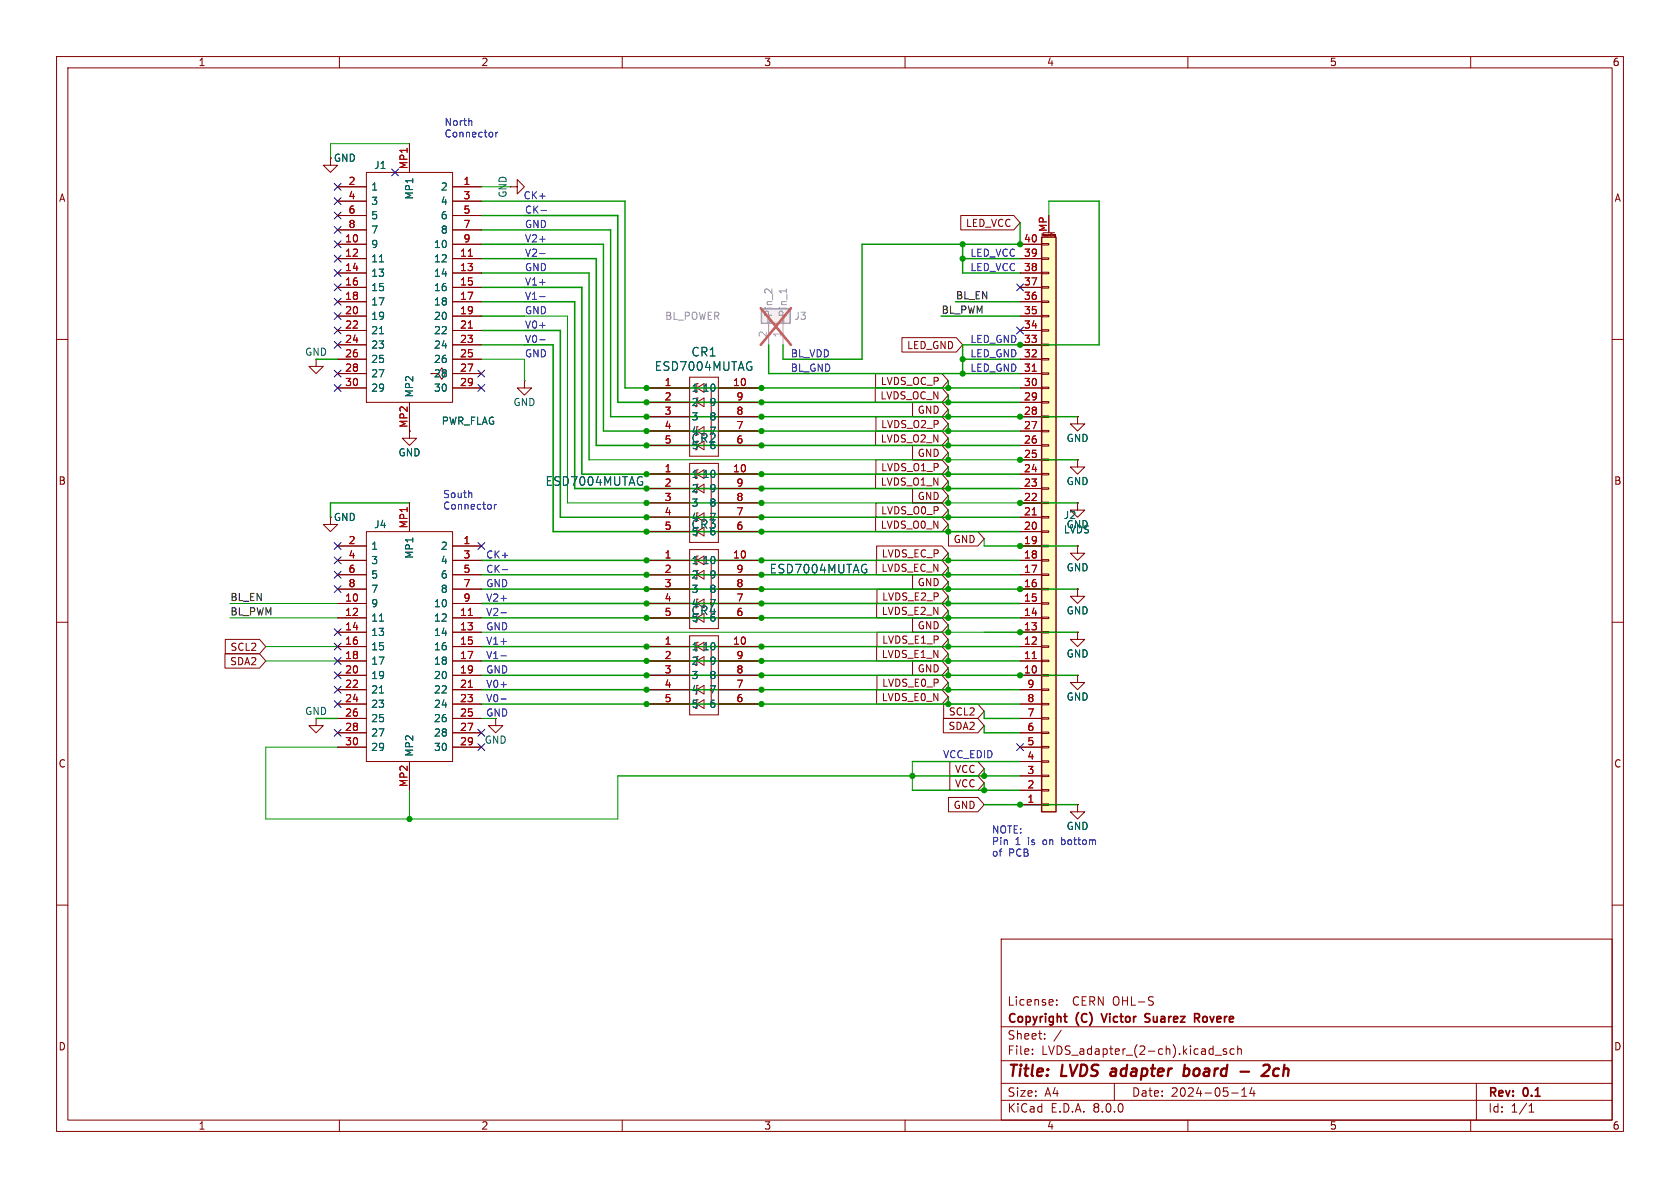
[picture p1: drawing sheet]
<svg xmlns="http://www.w3.org/2000/svg" width="297mm" height="210mm" viewBox="0 0 297 210" stroke-linecap="round" stroke-linejoin="round" font-family="sans-serif">
<g fill="none" stroke="#840000" stroke-width=".18">
<path d="M10 10h277v190h-277zM12 12h273v186h-273zM60 10v2M110 10v2M160 10v2M210 10v2M260 10v2M10 60h2M285 60h2M114.3 71.1h7.6M114.3 73.7h20.3M114.3 68.6h7.6"/>
<path d="M114.3 76.2h7.6M114.3 78.7h7.6M121.9 66.7h5.1v13.9h-5.1zM123.2 71.1l1.3-.7v1.5zM123.2 67.8h.2M123.2 76.2l1.3-.8v1.6M124.5 78v1.5l-1.3-.8M124.5 67.8l-1.3 .8 1.3 .7M124.5 71.1h1.2M125.7 68.6v10.1M127 71.1h7.6M127 68.6h7.6"/>
<path d="M127 76.2h7.6M127 78.7h7.6M114.3 99.1h7.6M121.9 97.2h5.1v13.9h-5.1zM123.2 98.3h.2M124.5 98.3l-1.3 .8 1.3 .7M125.7 99.1v10.1M127 99.1h7.6M10 110h2M114.3 101.6h7.6M114.3 104.1h20.3M114.3 106.7h7.6"/>
<path d="M114.3 109.2h7.6M123.2 101.6l1.3-.8v1.6zM123.2 106.7l1.3-.8v1.5M124.5 108.5v1.5l-1.3-.8M124.5 101.6h1.2M127 101.6h7.6M127 106.7h7.6M127 109.2h7.6M285 110h2M55.9 127v1.3h1.2l-1.2 1.2-1.3-1.2h1.3M10 160h2M285 160h2"/>
<path d="M177 166h108v32h-108zM186.8 177.6v.1M186.8 176.8v.1M60 198v2M110 198v2M160 198v2M177 194.5h108M177 191.5h108M177 187.5h108M177 181.5h108M182.5 186.3v.1M182.5 185.5v.1"/>
<path d="M184.7 183.6v.1M184.7 182.8v.1M187.6 182.1l-1.3 2M197 191.5v3M210 198v2M214.8 186.5h1.2M216.8 185.5l-.3-.1-.3 .2 .1 .2 .5 .2v.3h-.6M217.7 193.2h1.2M218.2 185.5l-.5-.1-.2 .3v.4l.1 .2h.6M218.8 185.5l.2-.1 .4 .1 .1 .9M218.8 184.9v1.5M219.5 193.8h.9"/>
<path d="M219.5 192.7l.5-.4v1.5M221.3 192.2l-.3 1.1h.9M221.7 192.8v1M260 198v2M261 191.5v6.5M270.3 196.6h.9M270.3 195.5l.4-.4v1.5"/>
</g>
<path d="M196.4 189.5l-.1 .4 .2 .3M209.4 189l.2-.1 .5 .1M209.5 188.2l-.3 2M210.1 190a.66 .66 0 0 1-.9 .1M219.3 189.4h1.5M223.3 188.4l.3-.2h.5a.45 .45 0 0 1 .3 .6l-.1 .3-1.3 1.1h1.3M225.9 188.9a.66 .66 0 0 0-.8 .4v.7l.3 .2h.4" fill="none" stroke="#840000" stroke-width=".4"/>
<path d="M188.1 179.7h.5M194.7 179.2l.5 1.5M203.3 179.3l-.6-.1-.3 .3 .2 .3 .5 .2M211.2 179.2h.6l.3 .3-.2 .4-.7 .1M211.6 180l.5 .7M188.5 180.7h.1M202.4 180.6h.7" fill="none" stroke="#840000" stroke-width=".3"/>
<path d="M184.1 41.9h2.6v101.6h-2.6z" fill="#ffffc2"/>
<g fill="none" stroke="#840000" stroke-width=".18">
<path d="M58.4 27.9v1.3h1.3l-1.3 1.3-1.3-1.3h1.3M59.7 33h5.1M59.7 35.6h5.1M59.7 38.1h5.1M64.8 30.5h15.2v40.6h-15.2zM72.4 25.4v5.1M80 33h5.1M80 35.6h5.1M80 38.1h5.1M90.2 33h1.2v1.3l1.3-1.3-1.3-1.2v1.2M185.4 38.1v3M59.7 58.4h5.1"/>
<path d="M59.7 55.9h5.1M59.7 53.3h5.1M59.7 50.8h5.1M59.7 48.3h5.1M59.7 45.7h5.1M59.7 43.2h5.1M59.7 40.6h5.1M80 58.4h5.1M80 55.9h5.1M80 53.3h5.1M80 50.8h5.1M80 48.3h5.1"/>
<path d="M80 45.7h5.1M80 43.2h5.1M80 40.6h5.1M180.3 58.4h3.8M180.3 55.9h3.8M180.3 53.3h3.8M180.3 50.8h3.8M180.3 48.3h3.8M180.3 45.7h3.8M180.3 43.2h3.8M184.1 43.1h1.3v.2h-1.3zM184.1 45.6h1.3v.2h-1.3z"/>
<path d="M184.1 48.1h1.3v.3h-1.3zM184.1 50.7h1.3v.2h-1.3zM184.1 53.2h1.3v.3h-1.3zM184.1 55.8h1.3v.2h-1.3zM184.1 58.3h1.3v.2h-1.3zM184.2 41.7v-.4l.2 .3 .1-.3v.4M184.4 41.1h2M185.7 41.3v.3M185.9 41.3h.1M186.4 41.7v-.2l.2-.1v.4M186.4 41.8h.1M186.4 41.7h.1"/>
<path d="M186.5 41.7h.1M186.5 41.8h.1M186.6 41.8h-.1M55.9 63.5v1.3h1.2l-1.2 1.2-1.3-1.2h1.3M59.7 68.6h5.1M59.7 66h5.1M59.7 63.5h5.1M59.7 61h5.1M72.4 71.1v6.4h1.3l-1.3 1.2-1.3-1.2h1.3M76.2 66h1.3l.6-1 .6 1-.6 1.1-.6-1.1M80 68.6h5.1M80 66h5.1"/>
<path d="M80 63.5h5.1M80 61h5.1M92.7 67.3v1.3h1.3l-1.3 1.3-1.3-1.3h1.3M92.7 67.3h.1M180.3 78.7h3.8M180.3 76.2h3.8M180.3 73.7h3.8M180.3 71.1h3.8M180.3 68.6h3.8M180.3 66h3.8M180.3 63.5h3.8M180.3 61h3.8"/>
<path d="M184.1 60.8h1.3v.3h-1.3zM184.1 63.4h1.3v.2h-1.3zM184.1 65.9h1.3v.3h-1.3zM184.1 68.5h1.3v.2h-1.3zM184.1 71h1.3v.2h-1.3zM184.1 73.5h1.3v.3h-1.3zM184.1 76.1h1.3v.2h-1.3zM184.1 78.6h1.3v.3h-1.3zM114.3 94h7.6M114.3 91.4h7.6M114.3 88.9h20.3M114.3 86.4h7.6"/>
<path d="M114.3 83.8h7.6M121.9 81.9h5.1v14h-5.1zM123.2 86.4l1.3-.8v1.5zM123.2 83.1h.2M123.2 91.4l1.3-.7v1.5M124.5 86.4h1.2M124.5 93.2v1.5l-1.3-.7M124.5 83.1l-1.3 .7 1.3 .8M125.7 83.8v10.2M127 94h7.6M127 91.4h7.6M127 86.4h7.6"/>
<path d="M127 83.8h7.6M180.3 99.1h3.8M180.3 96.5h3.8M180.3 94h3.8M180.3 91.4h3.8M180.3 88.9h3.8M180.3 86.4h3.8M180.3 83.8h3.8M180.3 81.3h3.8M184.1 81.2h1.3v.2h-1.3zM184.1 83.7h1.3v.2h-1.3zM184.1 86.2h1.3v.3h-1.3z"/>
<path d="M184.1 88.8h1.3v.2h-1.3zM184.1 91.3h1.3v.3h-1.3zM184.1 93.9h1.3v.2h-1.3zM184.1 96.4h1.3v.2h-1.3zM184.1 98.9h1.3v.3h-1.3zM190.5 96.5v1.3h1.3l-1.3 1.3-1.3-1.3h1.3M190.5 96.5h.1M114.3 119.4h20.3M114.3 116.8h7.6M114.3 114.3h7.6M121.9 112.4h5.1v14h-5.1zM123.2 116.8l1.3-.7v1.5z"/>
<path d="M123.2 113.5h.2M124.5 116.8h1.2M124.5 113.5l-1.3 .8 1.3 .8M125.7 114.3v10.2h-1.2M127 116.8h7.6M127 114.3h7.6M180.3 119.4h3.8M180.3 116.8h3.8M180.3 114.3h3.8M180.3 111.8h3.8M180.3 109.2h3.8M180.3 106.7h3.8"/>
<path d="M180.3 104.1h3.8M180.3 101.6h3.8M184.1 101.5h1.3v.2h-1.3zM184.1 104h1.3v.3h-1.3zM184.1 106.6h1.3v.2h-1.3zM184.1 109.1h1.3v.2h-1.3zM184.1 111.6h1.3v.3h-1.3zM184.1 114.2h1.3v.2h-1.3zM184.1 116.7h1.3v.3h-1.3zM184.1 119.3h1.3v.2h-1.3zM114.3 124.5h7.6M114.3 121.9h7.6"/>
<path d="M123.2 121.9l1.3-.7v1.5zM123.2 124.5l1.3-.8v1.5zM124.5 121.9h1.2M127 124.5h7.6M127 121.9h7.6M180.3 139.7h3.8M180.3 137.2h3.8M180.3 134.6h3.8M180.3 132.1h3.8M180.3 129.5h3.8M180.3 127h3.8M180.3 124.5h3.8"/>
<path d="M180.3 121.9h3.8M184.1 121.8h1.3v.2h-1.3zM184.1 124.3h1.3v.3h-1.3zM184.1 126.9h1.3v.2h-1.3zM184.1 129.4h1.3v.3h-1.3zM184.1 132h1.3v.2h-1.3zM184.1 134.5h1.3v.2h-1.3zM184.1 137h1.3v.3h-1.3zM184.1 139.6h1.3v.2h-1.3zM180.3 142.2h3.8M184.1 142.1h1.3v.3h-1.3z"/>
</g>
<path d="M184.1 41.9h2.6v101.6h-2.6z" fill="none" stroke="#840000" stroke-width=".25"/>
<path d="M82.8 45.3h.7M82.8 58h.7M182.5 65.6h.7M182.5 91h.7M182.5 116.4h.7" fill="none" stroke="#a90000" stroke-width=".18"/>
<path d="M67.1 46.3h.7M67.1 59h.7" fill="none" stroke="#006464" stroke-width=".18"/>
<path d="M134.6 54.6h5.1v2.6h-5.1z" fill="#f0f0f0"/>
<path d="M135.8 55.9h.2v1.3h-.2zM135.9 57.2v3.8M138.3 55.9h.3v1.3h-.3zM138.4 57.2v3.8" fill="none" stroke="#a1a1a1" stroke-width=".18"/>
<path d="M134.6 54.6h5.1v2.6h-5.1z" fill="none" stroke="#a1a1a1" stroke-width=".25"/>
<path d="M135.3 51.1h.4M136.5 51.1v.8M139 51.1v.7" fill="none" stroke="#989898" stroke-width=".18"/>
<path d="M134.5 54.5l5.3 6.5M139.8 54.5l-5.3 6.5" fill="none" stroke="#e75356" stroke-width=".46"/>
<g fill="none" stroke="#840000" stroke-width=".18">
<path d="M59.7 33h5.1M59.7 35.6h5.1M59.7 38.1h5.1M72.4 25.4v5.1M80 33h5.1M80 35.6h5.1M80 38.1h5.1M169.9 38.1h9.3l1.1 1.3-1.1 1.2h-9.3zM185.4 38.1v3M59.7 43.2h5.1M59.7 45.7h5.1M59.7 48.3h5.1"/>
<path d="M59.7 50.8h5.1M59.7 53.3h5.1M59.7 55.9h5.1M59.7 58.4h5.1M59.7 40.6h5.1M80 43.2h5.1M80 45.7h5.1M80 48.3h5.1M80 50.8h5.1M80 53.3h5.1M80 55.9h5.1M80 58.4h5.1"/>
<path d="M80 40.6h5.1M159.4 59.7h9.7l1.1 1.3-1.1 1.2h-9.7zM180.3 43.2h3.8M180.3 45.7h3.8M180.3 48.3h3.8M180.3 50.8h3.8M180.3 53.3h3.8M180.3 55.9h3.8M180.3 58.4h3.8M59.7 61h5.1M59.7 63.5h5.1M59.7 66h5.1"/>
<path d="M59.7 68.6h5.1M72.4 71.1v5.1M80 61h5.1M80 63.5h5.1M80 66h5.1M80 68.6h5.1M114.3 68.6h7.6M114.3 71.1h7.6M114.3 73.7h7.6M114.3 76.2h7.6M114.3 78.7h7.6M127 68.6h7.6"/>
<path d="M127 71.1h7.6M127 73.7h7.6M127 76.2h7.6M127 78.7h7.6M154.7 68.6h11.8l1.1 1.3-1.1 1.2h-11.8zM154.8 76.2h11.7l1.1 1.3-1.1 1.2h-11.7zM154.8 66h11.7l1.1 1.3-1.1 1.3h-11.7zM154.9 73.7h11.6l1.1 1.2-1.1 1.3h-11.6zM161.3 71.1h5.2l1.1 1.3-1.1 1.3h-5.2zM161.3 78.7h5.2l1.1 1.3-1.1 1.3h-5.2zM180.3 61h3.8M180.3 63.5h3.8"/>
<path d="M180.3 66h3.8M180.3 68.6h3.8M180.3 71.1h3.8M180.3 73.7h3.8M180.3 76.2h3.8M180.3 78.7h3.8M190.5 73.7v1.2h1.3l-1.3 1.3-1.3-1.3h1.3M190.5 73.7h.1M58.4 91.4v1.3h1.3l-1.3 1.3-1.3-1.3h1.3M59.7 96.5h5.1M59.7 99.1h5.1M64.8 94h15.2v40.6h-15.2z"/>
<path d="M72.4 88.9v5.1M80 96.5h5.1M80 99.1h5.1M114.3 99.1h7.6M114.3 83.8h7.6M114.3 86.4h7.6M114.3 88.9h7.6M114.3 91.4h7.6M114.3 94h7.6M127 99.1h7.6M127 83.8h7.6M127 86.4h7.6"/>
<path d="M127 88.9h7.6M127 91.4h7.6M127 94h7.6M154.8 83.8h11.7l1.1 1.3-1.1 1.3h-11.7zM154.8 91.4h11.7l1.1 1.3-1.1 1.3h-11.7zM154.9 81.3h11.6l1.1 1.3-1.1 1.2h-11.6zM154.9 88.9h11.6l1.1 1.3-1.1 1.2h-11.6zM154.9 99.1h11.6l1.1 1.2-1.1 1.3h-11.6zM155 96.5h11.5l1.1 1.3-1.1 1.3h-11.5zM161.3 86.4h5.2l1.1 1.2-1.1 1.3h-5.2zM167.7 94h5.2l1.1 1.3-1.1 1.2h-5.2zM180.3 96.5h3.8"/>
<path d="M180.3 99.1h3.8M180.3 83.8h3.8M180.3 86.4h3.8M180.3 88.9h3.8M180.3 91.4h3.8M180.3 94h3.8M180.3 81.3h3.8M190.5 88.9v1.3h1.3l-1.3 1.2-1.3-1.2h1.3M190.5 88.9h.1M190.5 81.3v1.3h1.3l-1.3 1.2-1.3-1.2h1.3M190.5 81.3h.1M190.5 96.5h.1"/>
<path d="M39.8 115.6h6.1l1.1 1.2-1.1 1.3h-6.1zM39.8 113h6.1l1.1 1.3-1.1 1.3h-6.1zM59.7 106.7h5.1M59.7 109.2h5.1M59.7 111.8h5.1M59.7 114.3h5.1M59.7 116.8h5.1M59.7 119.4h5.1M59.7 101.6h5.1M59.7 104.1h5.1M80 106.7h5.1M80 109.2h5.1"/>
<path d="M80 111.8h5.1M80 114.3h5.1M80 116.8h5.1M80 119.4h5.1M80 101.6h5.1M80 104.1h5.1M114.3 106.7h7.6M114.3 109.2h7.6M114.3 114.3h7.6M114.3 116.8h7.6M114.3 119.4h7.6M114.3 101.6h7.6"/>
<path d="M114.3 104.1h7.6M127 106.7h7.6M127 109.2h7.6M127 114.3h7.6M127 116.8h7.6M127 119.4h7.6M127 101.6h7.6M127 104.1h7.6M155 114.3h11.5l1.1 1.3-1.1 1.2h-11.5zM155 106.7h11.5l1.1 1.3-1.1 1.2h-11.5zM155 119.4h11.5l1.1 1.3-1.1 1.2h-11.5zM155 111.8h11.5l1.1 1.2-1.1 1.3h-11.5z"/>
<path d="M155 104.1h11.5l1.1 1.3-1.1 1.3h-11.5zM161.3 109.2h5.2l1.1 1.3-1.1 1.3h-5.2zM161.3 116.8h5.2l1.1 1.3-1.1 1.3h-5.2zM161.3 101.6h5.2l1.1 1.3-1.1 1.2h-5.2zM180.3 106.7h3.8M180.3 109.2h3.8M180.3 111.8h3.8M180.3 114.3h3.8M180.3 116.8h3.8M180.3 119.4h3.8M180.3 101.6h3.8M180.3 104.1h3.8"/>
<path d="M190.5 104.1v1.3h1.3l-1.3 1.3-1.3-1.3h1.3M190.5 104.1h.1M190.5 111.8v1.2h1.3l-1.3 1.3-1.3-1.3h1.3M190.5 111.8h.1M190.5 119.4v1.3h1.3l-1.3 1.2-1.3-1.2h1.3M190.5 119.4h.1M59.7 121.9h5.1M59.7 124.5h5.1M59.7 127h5.1M59.7 129.5h5.1M59.7 132.1h5.1M72.4 134.6v5.1"/>
<path d="M80 121.9h5.1M80 124.5h5.1M80 127h5.1M80 129.5h5.1M80 132.1h5.1M87.6 127v1.3h1.3l-1.3 1.2-1.2-1.2h1.2M114.3 121.9h7.6M114.3 124.5h7.6M127 121.9h7.6M127 124.5h7.6M155 121.9h11.5l1.1 1.3-1.1 1.3h-11.5zM166.8 127h6.1l1.1 1.3-1.1 1.2h-6.1z"/>
<path d="M166.8 124.5h6.1l1.1 1.2-1.1 1.3h-6.1zM167.9 134.6h5l1.1 1.3-1.1 1.3h-5zM167.9 137.2h5l1.1 1.2-1.1 1.3h-5zM180.3 121.9h3.8M180.3 124.5h3.8M180.3 127h3.8M180.3 129.5h3.8M180.3 132.1h3.8M180.3 139.7h3.8M180.3 137.2h3.8M180.3 134.6h3.8M167.7 141h5.2l1.1 1.2-1.1 1.3h-5.2z"/>
<path d="M180.3 142.2h3.8M190.5 142.2v1.3h1.3l-1.3 1.3-1.3-1.3h1.3M190.5 142.2h.1"/>
</g>
<path d="M82.8 45.3h.7M82.8 58h.7M182.5 65.6h.7M182.5 91h.7M82.8 108.8h.7M182.5 116.4h.7M82.8 121.5h.7" fill="none" stroke="#a90000" stroke-width=".18"/>
<path d="M67.1 46.3h.7M67.1 59h.7M67.1 109.8h.7M67.1 122.5h.7" fill="none" stroke="#006464" stroke-width=".18"/>
<g fill="none" stroke="#0000c2" stroke-width=".18">
<path d="M83.2 21.3l.2 .2v.7M87.7 23.4v.8M88 23.4l-.3 .2M95.7 37.2h.9M95.4 44.8h1M95.4 52.4h1M95.4 60.1h1M83.4 87.2v.8M87.4 89.2v.8M87.8 89.2l-.4 .2M88.6 115.9h.9M88.6 108.3h.9"/>
<path d="M88.8 100.7h1M88.6 123.6h.9"/>
</g>
<g fill="none" stroke="#009600" stroke-width=".25">
<path d="M85.1 35.6h25.4v33h69.8M85.1 38.1h7.6M180.3 39.4v3.8h-27.9v20.3h-14v-2.5M185.4 35.6h8.9v25.4h-24.1v5M85.1 40.6h22.8v33.1h82.6M85.1 55.9h7.6M85.1 48.3h19v33M85.1 45.7h7.6M85.1 53.3h7.6M85.1 58.4h7.6M85.1 50.8h7.6M92.7 43.2h14v33h73.6"/>
<path d="M166.4 55.9h13.9M168.9 53.3h11.4M170.2 43.2v5.1h10.1M170.2 45.7h10.1M55.9 63.5h3.8M85.1 61h7.6M135.9 61v5h44.4M167.6 67.3v1.3M167.6 69.9v1.2M167.6 72.4v1.3M167.6 74.9v1.3M167.6 77.5v1.2"/>
<path d="M170.2 63.5h10.1M72.4 88.9h-14v2.5M99.1 91.4h81.2M114.3 99.1h66M167.6 80v1.3M167.6 82.6v1.2M167.6 85.1v1.3M167.6 87.6v1.3M167.6 90.2v1.2M167.6 92.7v1.3M167.6 97.8v1.3M174 96.5h16.5"/>
<path d="M180.3 88.9h10.2M180.3 81.3h10.2M85.1 109.2h95.2M85.1 114.3h95.2M85.1 119.4h105.4M85.1 101.6h95.2M85.1 104.1h105.4M114.3 116.8h66M167.6 100.3v1.3M167.6 102.9v1.2M167.6 105.4v1.3M167.6 108v1.2"/>
<path d="M167.6 110.5v1.3M167.6 113v1.3M167.6 115.6v1.2M167.6 118.1v1.3M174 111.8h16.5M55.9 127h3.8M85.1 124.5h95.2M109.2 137.2h71.1M114.3 121.9h66M161.3 139.7h19M161.3 134.6h19M167.6 120.7v1.2"/>
<path d="M167.6 123.2v1.3M174 125.7v1.3h6.3M174 128.3v1.2h6.3M174 135.9v1.3M174 138.4v1.3M174 142.2h16.5"/>
</g>
<g fill="none" stroke="#009600" stroke-width=".18">
<path d="M72.4 25.4h-14v2.5M85.1 33h5.1M185.4 35.6v2.5M92.7 55.9h7.6v33h80M85.1 63.5h7.6v3.8M104.1 81.3h76.2M174 95.3v1.2M40.6 109.2h19.1M40.6 106.7h19.1M47 116.8h12.7M47 114.3h12.7M85.1 111.8h88.9"/>
<path d="M59.7 132.1h-12.7v12.7h62.2v-7.6M72.4 139.7v5.1M85.1 127h2.5M161.3 134.6v5.1M174 142.2h6.3"/>
</g>
<path d="M92.7 38.1h16.5v33h71.1M85.1 43.2h7.6M92.7 45.7h12.7v33h74.9M92.7 50.8h10.2v33h77.4M92.7 53.3h8.9v33.1h78.7M92.7 58.4h6.4v33M92.7 61h5.1v33h82.5M85.1 99.1h29.2M85.1 106.7h95.2M85.1 116.8h29.2M85.1 121.9h29.2" fill="none" stroke="#009600" stroke-width=".28"/>
<g fill="none" stroke="#000084" stroke-width=".18">
<path d="M59.1 35l1.2 1.2M59.1 37.5l1.2 1.2M59.1 32.4l1.2 1.2M60.3 35l-1.2 1.2M60.3 37.5l-1.2 1.2M60.3 32.4l-1.2 1.2M69.2 29.9l1.3 1.2M70.5 29.9l-1.3 1.2M59.1 47.7l1.2 1.2M59.1 42.6l1.2 1.2M59.1 40l1.2 1.2M59.1 45.1l1.2 1.2"/>
<path d="M59.1 50.2l1.2 1.2M59.1 57.8l1.2 1.2M59.1 55.3l1.2 1.2M59.1 52.7l1.2 1.2M60.3 47.7l-1.2 1.2M60.3 42.6l-1.2 1.2M60.3 40l-1.2 1.2M60.3 45.1l-1.2 1.2M60.3 50.2l-1.2 1.2M60.3 57.8l-1.2 1.2M60.3 55.3l-1.2 1.2M60.3 52.7l-1.2 1.2"/>
<path d="M179.7 57.8l1.2 1.2M179.7 50.2l1.2 1.2M180.9 57.8l-1.2 1.2M180.9 50.2l-1.2 1.2M59.1 68l1.2 1.2M59.1 60.4l1.2 1.2M59.1 65.4l1.2 1.2M60.3 68l-1.2 1.2M60.3 60.4l-1.2 1.2M60.3 65.4l-1.2 1.2M84.5 65.4l1.2 1.2M84.5 68l1.2 1.2"/>
<path d="M85.7 65.4l-1.2 1.2M85.7 68l-1.2 1.2M59.1 98.5l1.2 1.2M59.1 95.9l1.2 1.2M60.3 98.5l-1.2 1.2M60.3 95.9l-1.2 1.2M84.5 95.9l1.2 1.2M85.7 95.9l-1.2 1.2M59.1 101l1.2 1.2M59.1 111.2l1.2 1.2M59.1 113.7l1.2 1.2M59.1 118.8l1.2 1.2"/>
<path d="M59.1 116.2l1.2 1.2M59.1 103.5l1.2 1.2M60.3 101l-1.2 1.2M60.3 111.2l-1.2 1.2M60.3 113.7l-1.2 1.2M60.3 118.8l-1.2 1.2M60.3 116.2l-1.2 1.2M60.3 103.5l-1.2 1.2M59.1 123.9l1.2 1.2M59.1 128.9l1.2 1.2M59.1 121.3l1.2 1.2M60.3 123.9l-1.2 1.2"/>
<path d="M60.3 128.9l-1.2 1.2M60.3 121.3l-1.2 1.2M84.5 131.5l1.2 1.2M84.5 128.9l1.2 1.2M85.7 131.5l-1.2 1.2M85.7 128.9l-1.2 1.2M179.7 131.5l1.2 1.2M180.9 131.5l-1.2 1.2"/>
</g>
<g fill="#009600" stroke="#009600" stroke-width=".18">
<circle cx="72.4" cy="144.8" r=".46"/>
<circle cx="114.3" cy="76.2" r=".46"/>
<circle cx="114.3" cy="78.7" r=".46"/>
<circle cx="114.3" cy="86.4" r=".46"/>
<circle cx="114.3" cy="88.9" r=".46"/>
<circle cx="114.3" cy="91.4" r=".46"/>
<circle cx="134.6" cy="86.4" r=".46"/>
<circle cx="134.6" cy="78.7" r=".46"/>
<circle cx="134.6" cy="76.2" r=".46"/>
<circle cx="134.6" cy="83.8" r=".46"/>
<circle cx="114.3" cy="73.7" r=".46"/>
<circle cx="114.3" cy="83.8" r=".46"/>
<circle cx="114.3" cy="68.6" r=".46"/>
<circle cx="114.3" cy="71.1" r=".46"/>
<circle cx="134.6" cy="91.4" r=".46"/>
<circle cx="134.6" cy="88.9" r=".46"/>
<circle cx="134.6" cy="94" r=".46"/>
<circle cx="114.3" cy="94" r=".46"/>
<circle cx="134.6" cy="71.1" r=".46"/>
<circle cx="134.6" cy="68.6" r=".46"/>
<circle cx="134.6" cy="73.7" r=".46"/>
<circle cx="134.6" cy="104.1" r=".46"/>
<circle cx="134.6" cy="106.7" r=".46"/>
<circle cx="134.6" cy="116.8" r=".46"/>
<circle cx="134.6" cy="109.2" r=".46"/>
<circle cx="134.6" cy="114.3" r=".46"/>
<circle cx="114.3" cy="116.8" r=".46"/>
<circle cx="114.3" cy="121.9" r=".46"/>
<circle cx="114.3" cy="106.7" r=".46"/>
<circle cx="114.3" cy="104.1" r=".46"/>
<circle cx="114.3" cy="114.3" r=".46"/>
<circle cx="114.3" cy="119.4" r=".46"/>
<circle cx="114.3" cy="109.2" r=".46"/>
<circle cx="114.3" cy="101.6" r=".46"/>
<circle cx="134.6" cy="101.6" r=".46"/>
<circle cx="134.6" cy="99.1" r=".46"/>
<circle cx="134.6" cy="119.4" r=".46"/>
<circle cx="114.3" cy="99.1" r=".46"/>
<circle cx="134.6" cy="124.5" r=".46"/>
<circle cx="134.6" cy="121.9" r=".46"/>
<circle cx="114.3" cy="124.5" r=".46"/>
<circle cx="167.6" cy="88.9" r=".46"/>
<circle cx="167.6" cy="94" r=".46"/>
<circle cx="167.6" cy="86.4" r=".46"/>
<circle cx="167.6" cy="91.4" r=".46"/>
<circle cx="167.6" cy="81.3" r=".46"/>
<circle cx="167.6" cy="78.7" r=".46"/>
<circle cx="167.6" cy="83.8" r=".46"/>
<circle cx="180.3" cy="96.5" r=".46"/>
<circle cx="167.6" cy="73.7" r=".46"/>
<circle cx="180.3" cy="73.7" r=".46"/>
<circle cx="180.3" cy="88.9" r=".46"/>
<circle cx="180.3" cy="81.3" r=".46"/>
<circle cx="167.6" cy="111.8" r=".46"/>
<circle cx="167.6" cy="114.3" r=".46"/>
<circle cx="180.3" cy="119.4" r=".46"/>
<circle cx="180.3" cy="104.1" r=".46"/>
<circle cx="180.3" cy="111.8" r=".46"/>
<circle cx="180.3" cy="142.2" r=".46"/>
<circle cx="174" cy="139.7" r=".46"/>
<circle cx="167.6" cy="68.6" r=".46"/>
<circle cx="167.6" cy="71.1" r=".46"/>
<circle cx="167.6" cy="99.1" r=".46"/>
<circle cx="167.6" cy="109.2" r=".46"/>
<circle cx="167.6" cy="106.7" r=".46"/>
<circle cx="167.6" cy="101.6" r=".46"/>
<circle cx="167.6" cy="104.1" r=".46"/>
<circle cx="167.6" cy="116.8" r=".46"/>
<circle cx="167.6" cy="124.5" r=".46"/>
<circle cx="167.6" cy="119.4" r=".46"/>
<circle cx="167.6" cy="121.9" r=".46"/>
<circle cx="174" cy="137.2" r=".46"/>
<circle cx="161.3" cy="137.2" r=".46"/>
<circle cx="170.2" cy="43.2" r=".46"/>
<circle cx="180.3" cy="43.2" r=".46"/>
<circle cx="167.6" cy="76.2" r=".46"/>
<circle cx="170.2" cy="45.7" r=".46"/>
<circle cx="170.2" cy="66" r=".46"/>
<circle cx="170.2" cy="63.5" r=".46"/>
</g>
<g font-size="2.8" fill="#840000">
<text x="178" y="190.9">Title:</text>
<text x="187.7" y="190.9">LVDS</text>
<text x="197.2" y="190.9">adapter</text>
<text x="210.9" y="190.9">board</text>
<text x="226.5" y="190.9">2ch</text>
</g>
<g font-size="2.1" fill="#006464">
<text x="115.6" y="65.8">ESD7004MUTAG</text>
<text x="122.1" y="63.2">CR1</text>
<text x="122.1" y="78.5">CR2</text>
<text x="96.3" y="86.1">ESD7004MUTAG</text>
<text x="122.1" y="93.7">CR3</text>
<text x="136" y="101.6">ESD7004MUTAG</text>
<text x="122.1" y="108.9">CR4</text>
</g>
<g font-size="2.1" fill="#840000">
<text x="178" y="178">License:</text>
<text x="189.7" y="178">CERN OHL-S</text>
<text x="178" y="184">Sheet:</text>
<text x="178" y="181.2">Copyright</text>
<text x="190.3" y="181.2">(C)</text>
<text x="195.6" y="181.2">Victor</text>
<text x="203.7" y="181.2">Suarez</text>
<text x="213" y="181.2">Rovere</text>
<text x="178" y="186.7">File:</text>
<text x="184.1" y="186.7">LVDS_adapter_(2-ch).kicad_sch</text>
<text x="178" y="196.9">KiCad</text>
<text x="178" y="194.1">Size:</text>
<text x="184.7" y="194.1">A4</text>
<text x="185.7" y="196.9">E.D.A.</text>
<text x="193.3" y="196.9">8.0.0</text>
<text x="200" y="194.1">Date:</text>
<text x="207" y="194.1">2024-05-14</text>
<text x="263" y="194.3">Rev:</text>
<text x="263" y="196.9">Id:</text>
<text x="267.1" y="196.9">1/1</text>
<text x="269.4" y="194.3">0.1</text>
</g>
<g font-size="1.8" fill="#840000">
<text x="35" y="11.9">1</text>
<text x="85" y="11.9">2</text>
<text x="135" y="11.9">3</text>
<text x="185" y="11.9">4</text>
<text x="235" y="11.9">5</text>
<text x="285" y="11.9">6</text>
<text x="58.9" y="28.8">GND</text>
<text x="10.3" y="35.9">A</text>
<text x="285.3" y="35.9">A</text>
<text x="170.7" y="40.3">LED_VCC</text>
<text x="160.3" y="61.9">LED_GND</text>
<text x="155.5" y="70.8">LVDS_OC_N</text>
<text x="155.6" y="68.3">LVDS_OC_P</text>
<text x="155.7" y="75.9">LVDS_O2_P</text>
<text x="162.1" y="73.3">GND</text>
<text x="155.6" y="78.4">LVDS_O2_N</text>
<text x="155.7" y="83.5">LVDS_O1_P</text>
<text x="162.1" y="81">GND</text>
<text x="10.3" y="85.9">B</text>
<text x="155.6" y="86">LVDS_O1_N</text>
<text x="162.1" y="88.6">GND</text>
<text x="285.3" y="85.9">B</text>
<text x="58.9" y="92.3">GND</text>
<text x="155.6" y="93.7">LVDS_O0_N</text>
<text x="155.7" y="91.1">LVDS_O0_P</text>
<text x="155.7" y="101.3">LVDS_EC_N</text>
<text x="155.8" y="98.7">LVDS_EC_P</text>
<text x="168.5" y="96.2">GND</text>
<text x="155.8" y="106.4">LVDS_E2_P</text>
<text x="162.1" y="103.8">GND</text>
<text x="155.8" y="108.9">LVDS_E2_N</text>
<text x="155.8" y="114">LVDS_E1_P</text>
<text x="162.1" y="111.4">GND</text>
<text x="40.6" y="117.8">SDA2</text>
<text x="40.6" y="115.3">SCL2</text>
<text x="155.8" y="116.5">LVDS_E1_N</text>
<text x="162.1" y="119.1">GND</text>
<text x="155.8" y="124.1">LVDS_E0_N</text>
<text x="155.8" y="121.6">LVDS_E0_P</text>
<text x="167.6" y="129.2">SDA2</text>
<text x="167.6" y="126.7">SCL2</text>
<text x="10.3" y="135.9">C</text>
<text x="168.7" y="136.8">VCC</text>
<text x="285.3" y="135.9">C</text>
<text x="168.5" y="143.2">GND</text>
<text x="168.7" y="139.4">VCC</text>
<text x="10.3" y="185.9">D</text>
<text x="285.3" y="185.9">D</text>
<text x="35" y="199.9">1</text>
<text x="85" y="199.9">2</text>
<text x="135" y="199.9">3</text>
<text x="185" y="199.9">4</text>
<text x="235" y="199.9">5</text>
<text x="285" y="199.9">6</text>
</g>
<g font-size="1.8" fill="#0000c2">
<text x="78.5" y="22.3">North</text>
<text x="78.5" y="24.4">Connector</text>
<text x="92.5" y="35.3">CK+</text>
<text x="92.7" y="37.9">CK-</text>
<text x="92.7" y="40.4">GND</text>
<text x="92.7" y="45.5">V2-</text>
<text x="92.7" y="42.9">V2+</text>
<text x="171.4" y="45.5">LED_VCC</text>
<text x="92.7" y="50.6">V1+</text>
<text x="92.7" y="48">GND</text>
<text x="92.7" y="53.1">V1-</text>
<text x="171.4" y="48">LED_VCC</text>
<text x="92.7" y="55.6">GND</text>
<text x="92.7" y="58.2">V0+</text>
<text x="92.7" y="60.7">V0-</text>
<text x="92.7" y="63.3">GND</text>
<text x="139.7" y="65.8">BL_GND</text>
<text x="139.7" y="63.3">BL_VDD</text>
<text x="171.4" y="63.3">LED_GND 32</text>
<text x="171.4" y="65.8">LED_GND 31</text>
<text x="78.2" y="88.1">South</text>
<text x="78.2" y="90.2">Connector</text>
<text x="85.9" y="101.4">CK-</text>
<text x="85.9" y="98.8">CK+</text>
<text x="85.9" y="106.4">V2+</text>
<text x="85.9" y="103.9">GND</text>
<text x="85.9" y="111.5">GND</text>
<text x="85.9" y="109">V2-</text>
<text x="85.9" y="114.1">V1+</text>
<text x="85.9" y="119.1">GND</text>
<text x="85.9" y="116.6">V1-</text>
<text x="85.9" y="121.7">V0+</text>
<text x="85.9" y="124.2">V0-</text>
<text x="85.9" y="126.8">GND</text>
<text x="166.6" y="134.1">VCC_EDID</text>
<text x="175.3" y="147.4">NOTE:</text>
<text x="175.3" y="149.5">Pin</text>
<text x="179.5" y="149.5">1</text>
<text x="181.8" y="149.5">is</text>
<text x="184.6" y="149.5">on</text>
<text x="188.1" y="149.5">bottom</text>
<text x="175.3" y="151.5">of</text>
<text x="178.3" y="151.5">PCB</text>
</g>
<g font-size="1.8" fill="#a90000">
<text x="61.5" y="32.8">2</text>
<text x="61.5" y="35.3">4</text>
<text x="72.1" y="30" transform="rotate(-90 72.1 30)">MP1</text>
<text x="81.8" y="32.8">1</text>
<text x="81.8" y="35.3">3</text>
<text x="61.5" y="37.8">6</text>
<text x="61.5" y="40.4">8</text>
<text x="81.8" y="37.8">5</text>
<text x="81.8" y="40.4">7</text>
<text x="185.2" y="41.1" transform="rotate(-90 185.2 41.1)">MP</text>
<text x="60.9" y="42.9">10</text>
<text x="60.9" y="45.5">12</text>
<text x="81.2" y="45.5">11</text>
<text x="81.8" y="42.9">9</text>
<text x="180.9" y="45.5">39</text>
<text x="180.9" y="42.9">40</text>
<text x="60.9" y="48">14</text>
<text x="60.9" y="50.5">16</text>
<text x="60.9" y="53.1">18</text>
<text x="81.2" y="48">13</text>
<text x="81.2" y="50.5">15</text>
<text x="81.2" y="53.1">17</text>
<text x="180.9" y="53.1">36</text>
<text x="180.9" y="50.5">37</text>
<text x="180.9" y="48">38</text>
<text x="60.9" y="55.6">20</text>
<text x="60.9" y="58.2">22</text>
<text x="81.2" y="55.6">19</text>
<text x="81.2" y="58.2">21</text>
<text x="180.9" y="58.2">34</text>
<text x="180.9" y="55.6">35</text>
<text x="60.9" y="60.7">24</text>
<text x="60.9" y="63.2">26</text>
<text x="60.9" y="65.8">28</text>
<text x="81.2" y="60.7">23</text>
<text x="81.2" y="63.2">25</text>
<text x="81.2" y="65.8">27</text>
<text x="180.9" y="65.8">31</text>
<text x="180.9" y="63.2">32</text>
<text x="180.9" y="60.7">33</text>
<text x="60.9" y="68.3">30</text>
<text x="81.2" y="68.3">29</text>
<text x="117.4" y="68.3">1</text>
<text x="117.4" y="70.9">2</text>
<text x="129.5" y="68.3">10</text>
<text x="130.1" y="70.9">9</text>
<text x="180.9" y="70.9">29</text>
<text x="180.9" y="68.3">30</text>
<text x="72.1" y="75.7" transform="rotate(-90 72.1 75.7)">MP2</text>
<text x="117.4" y="73.4">3</text>
<text x="117.4" y="75.9">4</text>
<text x="130.1" y="75.9">7</text>
<text x="130.1" y="73.4">8</text>
<text x="180.9" y="75.9">27</text>
<text x="180.9" y="73.4">28</text>
<text x="117.4" y="78.5">5</text>
<text x="117.4" y="83.6">1</text>
<text x="129.5" y="83.6">10</text>
<text x="130.1" y="78.5">6</text>
<text x="180.9" y="83.6">24</text>
<text x="180.9" y="81">25</text>
<text x="180.9" y="78.5">26</text>
<text x="117.4" y="86.1">2</text>
<text x="117.4" y="88.6">3</text>
<text x="130.1" y="88.6">8</text>
<text x="130.1" y="86.1">9</text>
<text x="180.9" y="88.6">22</text>
<text x="180.9" y="86.1">23</text>
<text x="72.1" y="93.5" transform="rotate(-90 72.1 93.5)">MP1</text>
<text x="117.4" y="91.2">4</text>
<text x="117.4" y="93.7">5</text>
<text x="130.1" y="93.7">6</text>
<text x="130.1" y="91.2">7</text>
<text x="180.9" y="93.7">20</text>
<text x="180.9" y="91.2">21</text>
<text x="61.5" y="96.3">2</text>
<text x="61.5" y="98.8">4</text>
<text x="61.5" y="101.3">6</text>
<text x="81.8" y="96.3">1</text>
<text x="81.8" y="98.8">3</text>
<text x="81.8" y="101.3">5</text>
<text x="117.4" y="98.8">1</text>
<text x="117.4" y="101.3">2</text>
<text x="129.5" y="98.8">10</text>
<text x="130.1" y="101.3">9</text>
<text x="180.9" y="101.3">17</text>
<text x="180.9" y="98.8">18</text>
<text x="180.9" y="96.3">19</text>
<text x="60.9" y="106.4">10</text>
<text x="61.5" y="103.9">8</text>
<text x="81.8" y="103.9">7</text>
<text x="81.8" y="106.4">9</text>
<text x="117.4" y="103.9">3</text>
<text x="117.4" y="106.4">4</text>
<text x="130.1" y="106.4">7</text>
<text x="130.1" y="103.9">8</text>
<text x="180.9" y="106.4">15</text>
<text x="180.9" y="103.9">16</text>
<text x="60.9" y="109">12</text>
<text x="60.9" y="111.5">14</text>
<text x="81.2" y="109">11</text>
<text x="81.2" y="111.5">13</text>
<text x="117.4" y="109">5</text>
<text x="130.1" y="109">6</text>
<text x="180.9" y="111.5">13</text>
<text x="180.9" y="109">14</text>
<text x="60.9" y="114">16</text>
<text x="60.9" y="116.6">18</text>
<text x="60.9" y="119.1">20</text>
<text x="81.2" y="114">15</text>
<text x="81.2" y="116.6">17</text>
<text x="81.2" y="119.1">19</text>
<text x="117.4" y="114">1</text>
<text x="117.4" y="116.6">2</text>
<text x="117.4" y="119.1">3</text>
<text x="129.5" y="114">10</text>
<text x="130.1" y="119.1">8</text>
<text x="130.1" y="116.6">9</text>
<text x="180.9" y="119.1">10</text>
<text x="180.9" y="116.6">11</text>
<text x="180.9" y="114">12</text>
<text x="60.9" y="121.7">22</text>
<text x="60.9" y="124.2">24</text>
<text x="81.2" y="121.7">21</text>
<text x="81.2" y="124.2">23</text>
<text x="117.4" y="121.7">4</text>
<text x="117.4" y="124.2">5</text>
<text x="130.1" y="124.2">6</text>
<text x="130.1" y="121.7">7</text>
<text x="181.5" y="124.2">8</text>
<text x="181.5" y="121.7">9</text>
<text x="60.9" y="126.7">26</text>
<text x="60.9" y="129.3">28</text>
<text x="60.9" y="131.8">30</text>
<text x="81.2" y="126.7">25</text>
<text x="81.2" y="129.3">27</text>
<text x="81.2" y="131.8">29</text>
<text x="181.5" y="131.8">5</text>
<text x="181.5" y="129.3">6</text>
<text x="181.5" y="126.7">7</text>
<text x="181.5" y="136.9">3</text>
<text x="181.5" y="134.4">4</text>
<text x="72.1" y="139.2" transform="rotate(-90 72.1 139.2)">MP2</text>
<text x="181.5" y="142">1</text>
<text x="181.5" y="139.4">2</text>
</g>
<g font-size="1.8" fill="#006464">
<text x="65.5" y="33.9">1</text>
<text x="66" y="30.1">J1</text>
<text x="73.3" y="35.4" transform="rotate(-90 73.3 35.4)">MP1</text>
<text x="77.8" y="33.9">2</text>
<text x="89.8" y="35.1" transform="rotate(-90 89.8 35.1)">GND</text>
<text x="65.5" y="36.4">3</text>
<text x="65.5" y="39">5</text>
<text x="65.5" y="41.5">7</text>
<text x="77.8" y="36.4">4</text>
<text x="77.8" y="39">6</text>
<text x="77.8" y="41.5">8</text>
<text x="65.5" y="44">9</text>
<text x="65.5" y="46.6">11</text>
<text x="76.6" y="46.6">12</text>
<text x="76.6" y="44">10</text>
<text x="65.5" y="49.1">13</text>
<text x="65.5" y="51.7">15</text>
<text x="76.6" y="49.1">14</text>
<text x="76.6" y="51.7">16</text>
<text x="65.5" y="54.2">17</text>
<text x="65.5" y="56.7">19</text>
<text x="65.5" y="59.3">21</text>
<text x="76.6" y="54.2">18</text>
<text x="76.6" y="56.7">20</text>
<text x="76.6" y="59.3">22</text>
<text x="53.8" y="63.1">GND</text>
<text x="65.5" y="61.8">23</text>
<text x="65.5" y="64.4">25</text>
<text x="76.6" y="61.8">24</text>
<text x="76.6" y="64.4">26</text>
<text x="65.5" y="66.9">27</text>
<text x="65.5" y="69.4">29</text>
<text x="73.3" y="70.4" transform="rotate(-90 73.3 70.4)">MP2</text>
<text x="76.6" y="66.9">28</text>
<text x="76.6" y="69.4">30</text>
<text x="90.7" y="72">GND</text>
<text x="122.2" y="69.4">1</text>
<text x="122.2" y="72">2</text>
<text x="124.1" y="69.4">10</text>
<text x="125.3" y="72">9</text>
<text x="78" y="75.3">PWR_FLAG</text>
<text x="122.2" y="74.5">3</text>
<text x="122.2" y="77.1">4</text>
<text x="125.3" y="77.1">7</text>
<text x="125.3" y="74.5">8</text>
<text x="70.4" y="80.9">GND</text>
<text x="122.2" y="79.6">5</text>
<text x="125.3" y="79.6">6</text>
<text x="188.5" y="78.3">GND</text>
<text x="122.2" y="84.7">1</text>
<text x="122.2" y="87.2">2</text>
<text x="122.2" y="89.8">3</text>
<text x="124.1" y="84.7">10</text>
<text x="125.3" y="89.8">8</text>
<text x="125.3" y="87.2">9</text>
<text x="188.5" y="86">GND</text>
<text x="66" y="93.6">J4</text>
<text x="122.2" y="92.3">4</text>
<text x="122.2" y="94.8">5</text>
<text x="125.3" y="94.8">6</text>
<text x="125.3" y="92.3">7</text>
<text x="188" y="91.9">J2</text>
<text x="188.5" y="93.6">GND</text>
<text x="65.5" y="97.4">1</text>
<text x="65.5" y="99.9">3</text>
<text x="73.3" y="98.9" transform="rotate(-90 73.3 98.9)">MP1</text>
<text x="77.8" y="97.4">2</text>
<text x="77.8" y="99.9">4</text>
<text x="122.2" y="99.9">1</text>
<text x="124.1" y="99.9">10</text>
<text x="188.5" y="101.2">GND</text>
<text x="65.5" y="107.5">9</text>
<text x="65.5" y="102.5">5</text>
<text x="65.5" y="105">7</text>
<text x="76.6" y="107.5">10</text>
<text x="77.8" y="102.5">6</text>
<text x="77.8" y="105">8</text>
<text x="122.2" y="102.5">2</text>
<text x="122.2" y="105">3</text>
<text x="122.2" y="107.5">4</text>
<text x="125.3" y="107.5">7</text>
<text x="125.3" y="105">8</text>
<text x="125.3" y="102.5">9</text>
<text x="65.5" y="110.1">11</text>
<text x="65.5" y="112.6">13</text>
<text x="76.6" y="110.1">12</text>
<text x="76.6" y="112.6">14</text>
<text x="122.2" y="110.1">5</text>
<text x="125.3" y="110.1">6</text>
<text x="188.5" y="108.8">GND</text>
<text x="65.5" y="115.2">15</text>
<text x="65.5" y="117.7">17</text>
<text x="76.6" y="115.2">16</text>
<text x="76.6" y="117.7">18</text>
<text x="122.2" y="115.2">1</text>
<text x="122.2" y="117.7">2</text>
<text x="124.1" y="115.2">10</text>
<text x="125.3" y="117.7">9</text>
<text x="188.5" y="116.4">GND</text>
<text x="65.5" y="120.2">19</text>
<text x="65.5" y="122.8">21</text>
<text x="65.5" y="125.3">23</text>
<text x="76.6" y="120.2">20</text>
<text x="76.6" y="122.8">22</text>
<text x="76.6" y="125.3">24</text>
<text x="122.2" y="120.2">3</text>
<text x="122.2" y="122.8">4</text>
<text x="122.2" y="125.3">5</text>
<text x="125.3" y="125.3">6</text>
<text x="125.3" y="122.8">7</text>
<text x="125.3" y="120.2">8</text>
<text x="188.5" y="124.1">GND</text>
<text x="53.8" y="126.6">GND</text>
<text x="65.5" y="127.9">25</text>
<text x="65.5" y="130.4">27</text>
<text x="76.6" y="127.9">26</text>
<text x="76.6" y="130.4">28</text>
<text x="85.6" y="131.7">GND</text>
<text x="65.5" y="132.9">29</text>
<text x="73.3" y="133.9" transform="rotate(-90 73.3 133.9)">MP2</text>
<text x="76.6" y="132.9">30</text>
<text x="188.5" y="146.9">GND</text>
</g>
<g font-size="1.8" fill="#0f0f0f">
<text x="168.9" y="53">BL_EN</text>
<text x="166.4" y="55.5">BL_PWM</text>
<text x="40.6" y="106.3">BL_EN</text>
<text x="40.6" y="108.9">BL_PWM</text>
</g>
<g font-size="1.8" fill="#989898">
<text x="117.5" y="56.7">BL_POWER</text>
<text x="136.8" y="56.1" transform="rotate(-90 136.8 56.1)">Pin_2</text>
<text x="139.3" y="56.1" transform="rotate(-90 139.3 56.1)">Pin_1</text>
<text x="140.3" y="56.7">J3</text>
</g>
<g font-size="1.8" fill="#aaa">
<text x="135.6" y="59.8" transform="rotate(-90 135.6 59.8)">2</text>
<text x="138.2" y="59.8" transform="rotate(-90 138.2 59.8)">1</text>
</g>
<text font-size="1.8" fill="#009600" x="171.4" y="60.7">LED_GND 33</text>
<text font-size=".5" fill="#840000" x="184" y="41.9">Mounting</text>
</svg>
